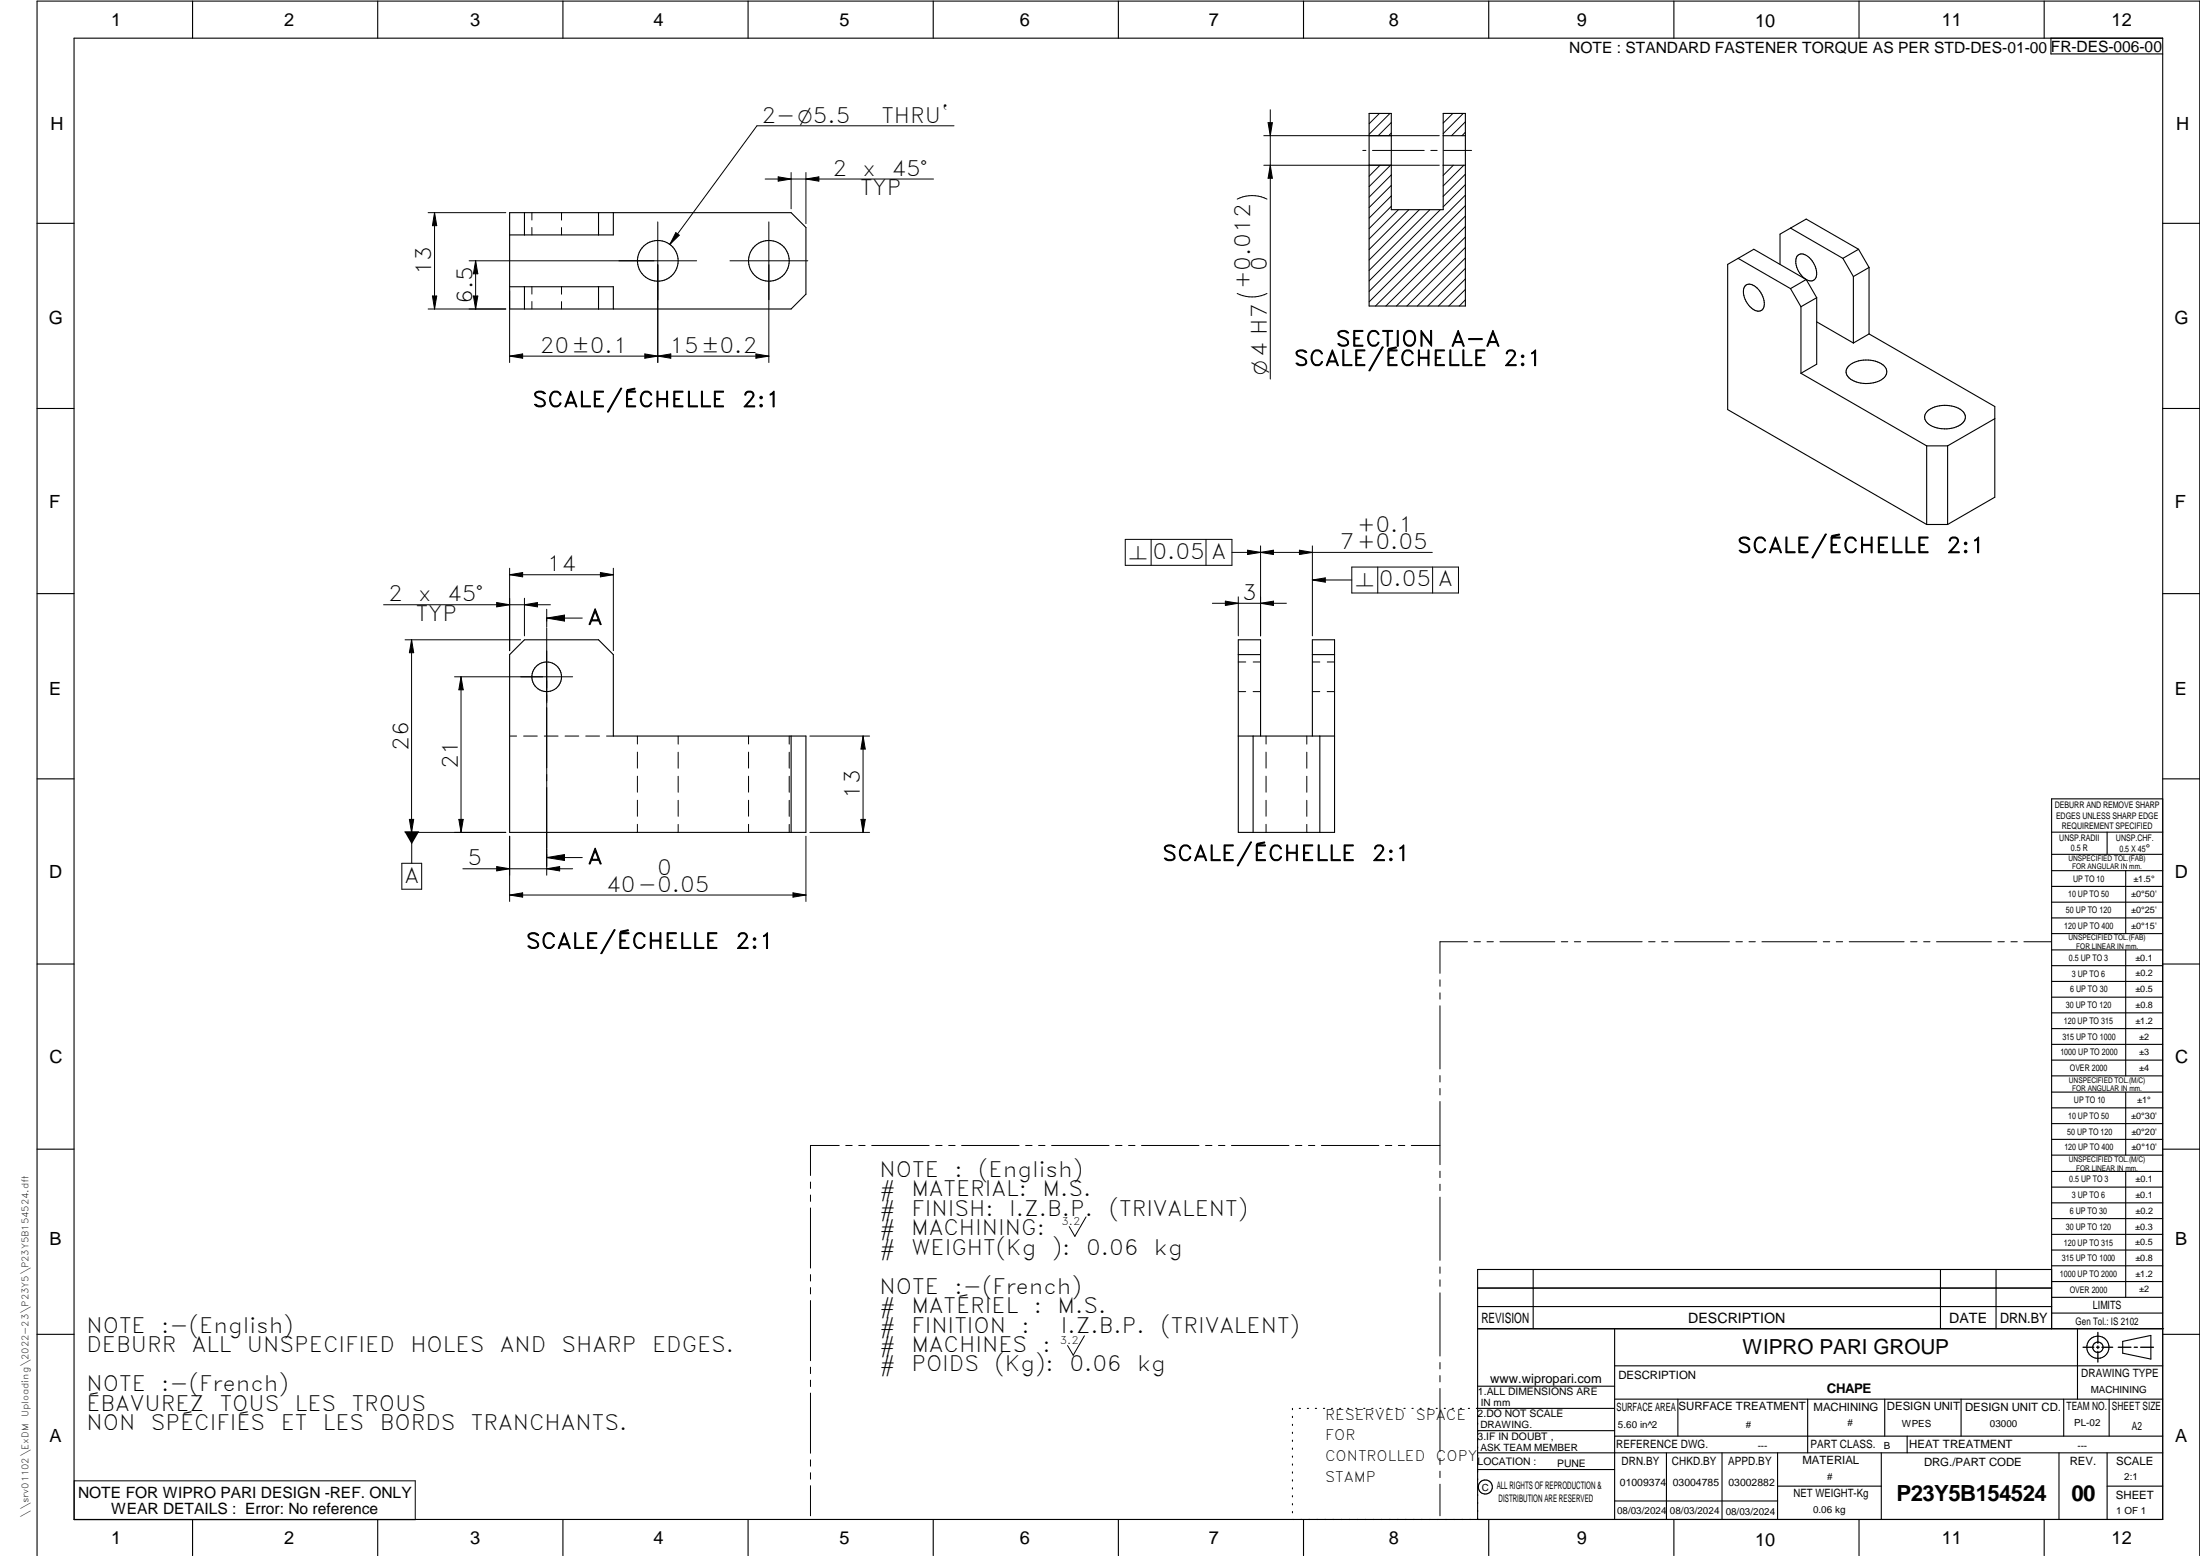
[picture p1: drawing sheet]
<svg xmlns="http://www.w3.org/2000/svg" width="594mm" height="420mm" viewBox="0 0 594 420" stroke-linecap="round" stroke-linejoin="round" font-family="sans-serif">
<g fill="none" stroke="#000" stroke-width=".3">
<path d="M20 10.3h564v400h-564zM52 .3v10M102 .3v10M152 .3v10M202 .3v10M252 .3v10M302 .3v10M352 .3v10M402 .3v10M452 .3v10M502 .3v10M552 .3v10"/>
<path d="M553.8 10.3v4.3h30.2M369.7 36.6h6M369.7 30.6h6v26h14v-26h6v52h-26zM389.7 36.6h6M137.6 57.4h76l4 4v18l-4 4h-76zM141.6 57.4v6M161.6 57.4v6M165.6 57.4v6h-28M369.7 44.6h6M389.7 44.6h6M10 60.3h10M137.6 77.4h28v6"/>
<path d="M141.6 77.4v6M161.6 77.4v6M469.4 69.8l-2.9 1.6v39.2l53.8 31M469.4 69.8l14.1 8.1M469.4 69.8l4.2-2.5 14.1 8.2M471.2 77.3a1.98 1.98 0 0 1 2.9 .1 5.8 5.8 0 0 1 2.2 5.6 1.91 1.91 0 0 1-3.4 .2 5.5 5.5 0 0 1-1.9-5.6zM483.5 61.6l14.1 8.2M483.5 77.9l2.8 4.9M485.3 69.1a1.98 1.98 0 0 1 2.9 .2 5.4 5.4 0 0 1 2 5.9 1.99 1.99 0 0 1-3.1-.2 5.2 5.2 0 0 1-1.8-5.9zM487.7 75.5l2.9 4.9M487.7 75.5l-4.2 2.4M497.6 69.8l2.9 4.9"/>
<path d="M500.5 74.7v17.9M501.9 67.3l-4.3 2.5M501.9 67.3l-14.2-8.1-7 4v8.2M501.9 67.3l2.8 4.9M504.7 72.2v18M504.7 72.2l-4.2 2.5M584 60.3h10M486.3 82.8v18M490.6 86.9l9.9 5.7M490.6 80.4v17.9l-4.3 2.5M490.6 80.4l-4.3 2.4M499.3 98.7a7.7 7.7 0 0 1 9.8 .5 2.44 2.44 0 0 1-1.5 3.6 7.9 7.9 0 0 1-8.6-1.1 2.02 2.02 0 0 1 .3-3z"/>
<path d="M504.7 90.2l34 19.6v24.5l-12.8 7.3M504.7 90.2l-4.2 2.4M10 110.3h10M486.3 100.8l34 19.6M520.5 111a7.9 7.9 0 0 1 9.6 .1 2.23 2.23 0 0 1-.8 3.7 7.9 7.9 0 0 1-9.1-.8 2.05 2.05 0 0 1 .3-3zM538.7 113.1l-12.8 7.3M584 110.3h10M520.3 120.4v21.2M520.3 120.4h5.6M525.9 120.4v21.2M520.3 141.6h5.6M10 160.3h10"/>
<path d="M141.6 172.8h20l4 4v22h52v26h-80v-48zM334.4 176.8h6M354.4 176.8h6M584 160.3h10M213.6 198.8v26M334.4 198.8h26M338.4 198.8v26M340.4 198.8v-26h-6v52h22M354.4 198.8v-26h6v52h-4M356.4 198.8v26M10 210.3h10M584 215.7h-30v143.1"/>
<path d="M584 210.3h10M554 230.7h30M554 224.7h30M554 235.1h30M554 239.4h30M569 224.7v6M574 235.1v17M554 243.6h30M554 247.9h30M554 252.1h30M554 256.5h30M574 256.5v34"/>
<path d="M10 260.3h10M554 260.8h30M554 265h30M554 269.3h30M554 273.5h30M554 277.7h30M584 260.3h10M554 282h30M554 286.3h30M554 290.5h30M554 294.9h30M554 299.1h30"/>
<path d="M574 294.9v17M10 310.3h10M554 303.4h30M554 307.7h30M554 311.9h30M554 316.3h30M574 316.3v34M584 310.3h10M554 320.5h30M554 324.8h30M554 329.1h30M554 333.3h30"/>
<path d="M554 337.5h30M399 358.8h185.3M399 352.8h155M399 347.8h155M414 342.8v16M436 358.8v51.5M524 342.8v16M539 342.8v16M554 342.8h-155v67.5M554 341.8h30M554 346.1h30M554 350.3h30"/>
<path d="M554 354.6h30M561 358.8v19M10 360.3h10M399 374.3h37M436 368.8h148M436 377.8h148M453.1 377.8v10M488.1 377.8v14.5M508.9 377.8v10M529.6 377.8v10M557.3 377.8v10M569.5 377.8v10"/>
<path d="M573.2 362.2l7.6-1.6v6.4l-7.6-1.6zM584 360.3h10M349 380.3v.3M349 382.4v.4M349 384.6v.3M349 386.7v.4M349 388.9v.3M349 391v.4M349 393.2v.3M349 395.3v.3M349 397.4v.4M349 399.6v.3"/>
<path d="M350.9 380.3h.3M353 380.3h.3M355.2 380.3h.3M357.4 380.3h.3M359.6 380.3h.3M361.7 380.3h.3M363.9 380.3h.3M366.1 380.3h.3M368.3 380.3h.3M370.4 380.3h.3M372.6 380.3h.3M374.8 380.3h.3"/>
<path d="M376.9 380.3h.4M379.1 380.3h.3M381.3 380.3h.3M383.4 380.3h.4M385.6 380.3h.4M387.8 380.3h.3M390 380.3h.3M392.1 380.3h.4M394.3 380.3h.4M396.5 380.3h.3M399 396.8h37M399 392.3h185"/>
<path d="M399 386.3h37M436 387.8h148M436 380.3h-37.3M450 392.3v18M465 392.3v18M480 392.3v18M508 392.3v18M515 387.8v4.5M556 392.3v18M569 392.3v18M52 410.3v9.8M102 410.3v9.8"/>
<path d="M152 410.3v9.8M202 410.3v9.8M252 410.3v9.8M302 410.3v9.8M349 401.7v.4M349 403.9v.3M349 406v.4M349 408.2v.3M352 410.3v9.8M402 410.3v9.8M436 405.3h44M452 410.3v9.8"/>
<path d="M480 401.3h28M502 410.3v9.8M552 410.3v9.8M569 401.3h15M10 420.1v-419.8h584v419.8"/>
<circle cx="177.6" cy="70.4" r="5.5"/>
<circle cx="207.6" cy="70.4" r="5.5"/>
<circle cx="147.6" cy="182.8" r="4"/>
<circle cx="566.5" cy="363.8" r="1.4"/>
<circle cx="566.5" cy="363.8" r="3"/>
<circle cx="401.1" cy="401.5" r="1.91"/>
</g>
<g fill="none" stroke="#000" stroke-width=".27">
<path d="M257.6 34h-53.2l-23.5 32M341.3 36.6h47.4M342.4 33.1h1.2l-.6 3.5zM343 29.6v72.8M372.5 30.6l-2.8 2.8M375.3 30.6l-5.6 5.7M375.7 33.1l-3.5 3.5M375.7 35.9l-.7 .7M392.3 30.6l-2.6 2.6M395.1 30.6l-5.4 5.5M395.7 32.9l-3.7 3.7M395.7 35.7l-.9 .9"/>
<path d="M115.6 57.4h21M117.3 57.4v26M117.3 57.4l.6 3.5h-1.1zM143.6 57.4v2M151.6 57.4v2M177.6 59.9v38M206.6 48.3h45.5M207.6 59.9v38M210.1 47.8l3.5 .5-3.5 .6zM213.6 46.6v9.8M217.6 46.6v13.8M217.6 48.3l3.5-.5v1.1z"/>
<path d="M341.3 44.6h47.4M342.1 53.8a9 9 0 0 0-8 0M343 44.6l.6 3.5h-1.2zM368 40.6h.8M369.8 44.6l-.1 .1M370.6 40.6h14M372.7 44.6l-3 3M375.5 44.6l-5.8 5.8M375.7 47.2l-6 6M375.7 50.1l-6 5.9M375.7 52.9l-6 6M375.7 55.7l-6 6"/>
<path d="M377.6 56.6l-7.9 7.9M380.4 56.6l-10.7 10.8M383.3 56.6l-13.6 13.6M386.1 56.6l-16.4 16.4M386.4 40.6h1.7M388.9 56.6l-19.2 19.3M389.9 40.6h7.5M392.4 44.6l-2.7 2.8M395.3 44.6l-5.6 5.6M395.7 47l-6 6M395.7 49.8l-6 6.1M395.7 58.3l-24.3 24.3"/>
<path d="M395.7 52.7l-26 26M395.7 55.5l-26 26M116.8 79.9h1.1l-.6 3.5zM126.7 70.4h61.4M127.8 79.9h1.2l-.6 3.5zM128.4 70.4v13M128.4 70.4l.6 3.5h-1.2zM137.6 78.5v19.4M143.6 61.4v2M143.6 77.4v2M151.6 61.4v2M151.6 77.4v2"/>
<path d="M182.5 62.8l.9 .7-2.5 2.5zM197.1 70.4h21M342.1 79.2a9.1 9.1 0 0 1-8 0M395.7 78.1l-4.5 4.5M395.7 75.3l-7.3 7.3M395.7 64l-18.6 18.6M395.7 69.7l-13 12.9M395.7 66.8l-15.8 15.8M395.7 72.5l-10.1 10.1M395.7 61.2l-21.5 21.4M115.6 83.4h21M137.6 96.2l3.5-.6v1.1z"/>
<path d="M137.6 96.2h70M143.6 81.4v2M151.6 81.4v2M174.1 95.6l3.5 .6-3.5 .5zM177.6 96.2l3.5-.6v1.1zM204.1 95.6l3.5 .6-3.5 .5zM395.7 81l-1.6 1.6M137.6 153.4v22.3M137.6 155.2l3.5-.6v1.2zM137.6 155.2h28M162.1 154.6l3.5 .6-3.5 .6zM165.6 153.4v22.3"/>
<path d="M303.9 145.6h28.8v7.1h-28.8zM310.8 145.6v7.1M325.7 145.6v7.1M332.7 149.2h54.1M336.9 148.6l3.5 .6-3.5 .5zM340.4 147.4v24.3M340.4 149.2l3.5-.6v1.1zM350.9 148.6l3.5 .6-3.5 .5zM354.4 147.4v24.3M354.4 156.6h10.6M354.4 156.6l3.5-.6v1.2zM365 153.1h28.8v7h-28.8z"/>
<path d="M372 153.1v7M386.9 153.1v7M103.6 163.3h45M109.4 172.8h31.2M111.1 172.8v52M111.1 172.8l.6 3.5h-1.2zM134.1 162.7l3.5 .6-3.5 .6zM141.6 163.3l3.5-.6v1.2zM141.6 161.5v10.2M147.6 164.5v4.8M147.6 169.5v66.8M147.6 166.9h9.6"/>
<path d="M147.6 166.9l4.8-.8v1.6zM327.4 162.9h20M330.9 162.3l3.5 .6-3.5 .6zM334.4 161.2v10.5M334.4 178.8h2M338.4 178.8h2M340.4 162.9l3.5-.6v1.2zM354.4 178.8h2M358.4 178.8h2M122.7 182.8h31.9M124.5 182.8v42M124.5 182.8l.6 3.5h-1.2z"/>
<path d="M137.6 198.8h1.9M141.4 198.8h3.7M147 198.8h3.7M152.6 198.8h3.7M158.2 198.8h3.7M163.8 198.8h1.8M172.1 198.8v2.1M183.1 198.8v2.1M202.1 198.8v2.1M213.1 198.8v2.1M218.7 198.8h16.1M233.1 198.8l.6 3.5h-1.2z"/>
<path d="M233.1 198.8v26M334.4 186.8h2M338.4 186.8h2M341.9 198.8v2.1M352.9 198.8v2.1M354.4 186.8h2M358.4 186.8h2M172.1 203.1v4.3M172.1 209.6v4.3M172.1 216.1v4.3M183.1 203.1v4.3M183.1 209.6v4.3"/>
<path d="M183.1 216.1v4.3M202.1 203.1v4.3M202.1 209.6v4.3M202.1 216.1v4.3M213.1 203.1v4.3M213.1 209.6v4.3M213.1 216.1v4.3M341.9 203.1v4.3M341.9 209.6v4.3M341.9 216.1v4.3M352.9 203.1v4.3M352.9 209.6v4.3"/>
<path d="M352.9 216.1v4.3M108.5 233.1h5.4v7h-5.4zM109.4 224.8h27.2M110.5 221.3h1.2l-.6 3.5zM111.2 224.5v8.6M123.9 221.3h1.2l-.6 3.5zM125 234.6h29.6M134.1 234l3.5 .6-3.5 .6zM137.6 225.8v17.6M147.6 234.6l3.5-.6v1.2zM147.6 231.6l4.8-.8v1.5zM147.6 231.6h9.6"/>
<path d="M172.1 222.6v2.2M183.1 222.6v2.2M202.1 222.6v2.2M213.1 222.6v2.2M217.6 225.8v17.6M218.7 224.8h16.1M232.5 221.3h1.2l-.6 3.5zM341.9 222.6v2.2M352.9 222.6v2.2M137.6 241.7l3.5-.6v1.2zM137.6 241.7h80M214.1 241.1l3.5 .6-3.5 .6z"/>
<path d="M396.3 254.3h-7.5v8.5M398 254.3h1.8M401.5 254.3h1.8M405 254.3h14.9M421.6 254.3h1.7M425.1 254.3h1.7M428.6 254.3h14.8M445.2 254.3h1.7M448.7 254.3h1.7M452.2 254.3h14.8M468.8 254.3h1.7M472.3 254.3h1.7"/>
<path d="M475.8 254.3h14.8M492.4 254.3h1.7M495.9 254.3h1.7M499.4 254.3h14.8M515.9 254.3h1.8M519.4 254.3h1.8M522.9 254.3h14.9M539.5 254.3h1.7M543 254.3h1.7M546.5 254.3h7.4M388.8 264.6v1.7M388.8 268.1v1.7"/>
<path d="M388.8 271.6v17M388.8 290.4v1.8M388.8 293.9v1.8M388.8 297.4v17.1M218.9 319.2v1.7M226.6 309.3h-7.7v8.1M228.4 309.3h1.7M231.9 309.3h1.7M235.4 309.3h15.5M252.7 309.3h1.7M256.2 309.3h1.7M259.7 309.3h15.5"/>
<path d="M277 309.3h1.7M280.5 309.3h1.7M284 309.3h15.5M301.2 309.3h1.8M304.8 309.3h1.7M308.2 309.3h15.6M325.5 309.3h1.8M329 309.3h1.8M332.5 309.3h15.6M349.8 309.3h1.8M353.3 309.3h1.7M356.8 309.3h15.5"/>
<path d="M374.1 309.3h1.7M377.6 309.3h1.7M381.1 309.3h7.7M388.8 316.3v1.7M388.8 319.8v1.7M218.9 322.7v1.7M218.9 326.2v16.2M293.3 328.6l-3 5.2-1.6-2.6M388.8 323.3v17M218.9 344.2v1.7M218.9 347.7v1.7M218.9 351.2v16.2"/>
<path d="M388.8 342.1v1.7M388.8 345.6v1.7M388.8 349.1v17.1M218.9 369.2v1.7M218.9 372.7v1.7M218.9 376.2v16.2M292.8 360.7l-3 5.3-1.5-2.7M388.8 367.9v1.8M388.8 371.4v1.7M388.8 374.9v17.1M20 399.9h92.1v10.5h-92.1zM218.9 394.2v1.7"/>
<path d="M218.9 397.7v1.7M388.8 393.8v1.7M388.8 397.3v1.7M218.9 401.2v8.1M388.8 400.8v8.5"/>
</g>
<path d="M566.5 359.8v2.9M562.5 363.8h2.9M566.1 363.8h.8M566.5 363.5v.7M566.5 364.9v2.9M567.6 363.8h2.9M572 363.8h3.4M576.3 363.8h.9M578.1 363.8h3.4" fill="none" stroke="#000" stroke-width=".36"/>
<g fill="#000">
<path d="M342.4 33.1h1.2l-.6 3.5zM210.1 47.8l3.5 .5-3.5 .6zM217.6 48.3l3.5-.5v1.1zM343 44.6l.6 3.5h-1.2zM117.3 57.4l.6 3.5h-1.1zM116.8 79.9h1.1l-.6 3.5zM128.4 70.4l.6 3.5h-1.2zM127.8 79.9h1.2l-.6 3.5zM182.5 62.8l.9 .7-2.5 2.5zM137.6 96.2l3.5-.6v1.1zM174.1 95.6l3.5 .6-3.5 .5zM177.6 96.2l3.5-.6v1.1z"/>
<path d="M204.1 95.6l3.5 .6-3.5 .5zM137.6 155.2l3.5-.6v1.2zM162.1 154.6l3.5 .6-3.5 .6zM336.9 148.6l3.5 .6-3.5 .5zM340.4 149.2l3.5-.6v1.1zM350.9 148.6l3.5 .6-3.5 .5zM354.4 156.6l3.5-.6v1.2zM111.1 172.8l.6 3.5h-1.2zM134.1 162.7l3.5 .6-3.5 .6zM141.6 163.3l3.5-.6v1.2zM147.6 166.9l4.8-.8v1.6zM330.9 162.3l3.5 .6-3.5 .6z"/>
<path d="M340.4 162.9l3.5-.6v1.2zM124.5 182.8l.6 3.5h-1.2zM233.1 198.8l.6 3.5h-1.2zM110.5 221.3h1.2l-.6 3.5zM109.2 224.5h4l-2 3.5zM123.9 221.3h1.2l-.6 3.5zM134.1 234l3.5 .6-3.5 .6zM147.6 234.6l3.5-.6v1.2zM147.6 231.6l4.8-.8v1.5zM232.5 221.3h1.2l-.6 3.5zM137.6 241.7l3.5-.6v1.2zM214.1 241.1l3.5 .6-3.5 .6z"/>
</g>
<g font-size="6">
<text x="512.1" y="405.2">P23Y5B154524</text>
<text x="559.4" y="405.2">00</text>
</g>
<g font-size="5.7">
<text x="205.6" y="33.1">2-O5.5</text>
<text x="238" y="33.1">THRU`</text>
<text x="224.8" y="47.5">2</text>
<text x="232.9" y="47.5">x</text>
<text x="240.7" y="47.5">45°</text>
<text x="232.2" y="52.7">TYP</text>
<text x="116.5" y="74.4" transform="rotate(-90 116.5 74.4)">13</text>
<text x="342.1" y="73" transform="rotate(-90 342.1 73)">0</text>
<text x="127.6" y="82" transform="rotate(-90 127.6 82)">6.5</text>
<text x="337.6" y="78" transform="rotate(-90 337.6 78)">+0.012</text>
<text x="145.8" y="95.3">20±0.1</text>
<text x="180.8" y="95.3">15±0.2</text>
<text x="360.7" y="93.5">SECTION</text>
<text x="391.7" y="93.5">A-A</text>
<text x="349.4" y="98.7">SCALE/ÉCHELLE</text>
<text x="406" y="98.7">2:1</text>
<text x="143.8" y="109.9">SCALE/ÉCHELLE</text>
<text x="200.4" y="109.9">2:1</text>
<text x="366.5" y="143.7">+0.1</text>
<text x="361.8" y="148.3">7+0.05</text>
<text x="469.1" y="149.3">SCALE/ÉCHELLE</text>
<text x="525.6" y="149.3">2:1</text>
<text x="147.7" y="154.3">14</text>
<text x="311.2" y="150.9">0.05 A</text>
<text x="372.4" y="158.4">0.05 A</text>
<text x="104.8" y="162.4">2</text>
<text x="112.3" y="167.7">TYP</text>
<text x="112.9" y="162.4">x</text>
<text x="120.7" y="162.4">45°</text>
<text x="335.4" y="162">3</text>
<text x="158.7" y="168.7">A</text>
<text x="110.3" y="202.7" transform="rotate(-90 110.3 202.7)">26</text>
<text x="123.6" y="207.7" transform="rotate(-90 123.6 207.7)">21</text>
<text x="232.2" y="215.7" transform="rotate(-90 232.2 215.7)">13</text>
<text x="126.2" y="233.7">5</text>
<text x="158.7" y="233.3">A</text>
<text x="313.9" y="232.4">SCALE/ÉCHELLE</text>
<text x="370.4" y="232.4">2:1</text>
<text x="109.2" y="238.4">A</text>
<text x="177.5" y="236.2">0</text>
<text x="163.7" y="240.8">40-0.05</text>
<text x="142" y="256.1">SCALE/ÉCHELLE</text>
<text x="198.6" y="256.1">2:1</text>
<text x="237.5" y="317.8">NOTE</text>
<text x="257.7" y="317.8">:</text>
<text x="264.2" y="317.8">(English)</text>
<text x="237.5" y="323.1">#</text>
<text x="246.1" y="323.1">MATERIAL:</text>
<text x="281.5" y="323.1">M.S.</text>
<text x="237.5" y="328.3">#</text>
<text x="246.1" y="328.3">FINISH:</text>
<text x="272.5" y="328.3">I.Z.B.P.</text>
<text x="299.4" y="328.3">(TRIVALENT)</text>
<text x="237.5" y="333.6">#</text>
<text x="246.1" y="333.6">MACHINING:</text>
<text x="237.5" y="338.8">#</text>
<text x="246.1" y="338.8">WEIGHT(Kg</text>
<text x="284" y="338.8">):</text>
<text x="293.3" y="338.8">0.06</text>
<text x="311.6" y="338.8">kg</text>
<text x="237.5" y="349.3">NOTE</text>
<text x="257.7" y="349.3">:-(French)</text>
<text x="23.3" y="359.9">NOTE</text>
<text x="43.5" y="359.9">:-(English)</text>
<text x="237.5" y="354.6">#</text>
<text x="237.5" y="359.8">#</text>
<text x="246.1" y="354.6">MATÉRIEL</text>
<text x="246.1" y="359.8">FINITION</text>
<text x="275.9" y="359.8">:</text>
<text x="279.2" y="354.6">:</text>
<text x="285.6" y="354.6">M.S.</text>
<text x="286.5" y="359.8">I.Z.B.P.</text>
<text x="313.4" y="359.8">(TRIVALENT)</text>
<text x="23.3" y="365.2">DEBURR</text>
<text x="51.8" y="365.2">ALL</text>
<text x="66.7" y="365.2">UNSPECIFIED</text>
<text x="110.8" y="365.2">HOLES</text>
<text x="135" y="365.2">AND</text>
<text x="151.7" y="365.2">SHARP</text>
<text x="176.1" y="365.2">EDGES.</text>
<text x="237.5" y="365.1">#</text>
<text x="246.1" y="365.1">MACHINES</text>
<text x="281.6" y="365.1">:</text>
<text x="237.5" y="370.3">#</text>
<text x="246.1" y="370.3">POIDS</text>
<text x="268.6" y="370.3">(Kg):</text>
<text x="288.8" y="370.3">0.06</text>
<text x="307.1" y="370.3">kg</text>
<text x="23.3" y="375.7">NOTE</text>
<text x="43.6" y="375.7">:-(French)</text>
<text x="23.3" y="380.9">ÉBAVUREZ</text>
<text x="59.3" y="380.9">TOUS</text>
<text x="79.6" y="380.9">LES</text>
<text x="95" y="380.9">TROUS</text>
<text x="23.3" y="386.2">NON</text>
<text x="40.7" y="386.2">SPÉCIFIÉS</text>
<text x="75.8" y="386.2">ET</text>
<text x="87.2" y="386.2">LES</text>
<text x="102.5" y="386.2">BORDS</text>
<text x="127.2" y="386.2">TRANCHANTS.</text>
</g>
<text font-size="5.6" x="470.5" y="365.5">WIPRO PARI GROUP</text>
<g font-size="5.4">
<text x="342.1" y="101.1" transform="rotate(-90 342.1 101.1)">O4 H7</text>
<text x="304.9" y="150.9">n</text>
<text x="366.1" y="158.4">n</text>
</g>
<g font-size="4.9">
<text x="30" y="7">1</text>
<text x="76.7" y="7">2</text>
<text x="127" y="7">3</text>
<text x="176.5" y="7">4</text>
<text x="226.7" y="7">5</text>
<text x="275.4" y="7">6</text>
<text x="326.4" y="7">7</text>
<text x="375" y="7">8</text>
<text x="425.8" y="7">9</text>
<text x="473.9" y="7.4">10</text>
<text x="524.3" y="7">11</text>
<text x="570.2" y="7">12</text>
<text x="13.6" y="35.2">H</text>
<text x="587.6" y="35.2">H</text>
<text x="13.2" y="87.5">G</text>
<text x="587.2" y="87.5">G</text>
<text x="13.3" y="137.1">F</text>
<text x="587.3" y="137.1">F</text>
<text x="13.3" y="187.6">E</text>
<text x="587.3" y="187.6">E</text>
<text x="13.3" y="237">D</text>
<text x="587.3" y="237">D</text>
<text x="13.4" y="287.1">C</text>
<text x="587.4" y="287.1">C</text>
<text x="13.4" y="336.3">B</text>
<text x="587.4" y="336.3">B</text>
<text x="13.4" y="389.3">A</text>
<text x="587.4" y="389.3">A</text>
<text x="30" y="417">1</text>
<text x="76.7" y="417">2</text>
<text x="127" y="417">3</text>
<text x="176.5" y="417">4</text>
<text x="226.7" y="417">5</text>
<text x="275.4" y="417">6</text>
<text x="326.4" y="417">7</text>
<text x="375" y="417">8</text>
<text x="425.8" y="417">9</text>
<text x="473.9" y="417.4">10</text>
<text x="524.3" y="417">11</text>
<text x="570.2" y="417">12</text>
</g>
<g font-size="4.2">
<text x="423.7" y="14.3">NOTE : STANDARD FASTENER TORQUE AS PER STD-DES-01-00</text>
<text x="553.8" y="14">FR-DES-006-00</text>
<text x="21.1" y="404.4">NOTE FOR WIPRO PARI DESIGN -REF. ONLY</text>
<text x="30.1" y="408.9">WEAR DETAILS : Error: No reference</text>
</g>
<g font-size="3.9">
<text x="357.8" y="383.4">RESERVED</text>
<text x="382.3" y="383.4">SPACE</text>
<text x="357.8" y="388.9">FOR</text>
<text x="357.8" y="394.5">CONTROLLED</text>
<text x="387.8" y="394.5">COPY</text>
<text x="357.8" y="400.1">STAMP</text>
</g>
<g font-size="3.8">
<text x="400.1" y="357.1">REVISION</text>
<text x="455.9" y="357.1">DESCRIPTION</text>
<text x="526.4" y="357.1">DATE</text>
<text x="540.1" y="357.1">DRN.BY</text>
</g>
<text font-size="3.6" x="493.3" y="376.2">CHAPE</text>
<text font-size="3.5" x="402.4" y="373.3">www.wipropari.com</text>
<g font-size="3.1">
<text x="565.2" y="353.5">LIMITS</text>
<text x="562" y="371.7">DRAWING TYPE</text>
<text x="437" y="372.3">DESCRIPTION</text>
<text x="436.5" y="380.9">SURFACE AREA</text>
<text x="453.3" y="380.9">SURFACE TREATMENT</text>
<text x="489.7" y="380.9">MACHINING</text>
<text x="509.5" y="380.9">DESIGN UNIT</text>
<text x="530.6" y="380.9">DESIGN UNIT CD.</text>
<text x="558" y="380.7">TEAM NO.</text>
<text x="570.3" y="380.7">SHEET SIZE</text>
<text x="575.6" y="386.1">A2</text>
<text x="436.4" y="391.1">REFERENCE DWG.</text>
<text x="437.9" y="395.5">DRN.BY</text>
<text x="451.5" y="395.5">CHKD.BY</text>
<text x="466.6" y="395.5">APPD.BY</text>
<text x="486.7" y="395.4">MATERIAL</text>
<text x="488.9" y="391">PART CLASS.</text>
<text x="515.6" y="391">HEAT TREATMENT</text>
<text x="519.6" y="395.9">DRG./PART CODE</text>
<text x="558.9" y="395.6">REV.</text>
<text x="571.4" y="395.6">SCALE</text>
<text x="484.3" y="404.3">NET WEIGHT-Kg</text>
<text x="571.4" y="404.7">SHEET</text>
</g>
<text font-size="3" x="579.5" y="230.1">°</text>
<g font-size="2.8">
<text x="286.7" y="330.8">3.2</text>
<text x="560.5" y="357.7">Gen Tol.: IS 2102</text>
<text x="286.2" y="362.9">3.2</text>
<text x="399.1" y="376.7">1.ALL DIMENSIONS ARE</text>
<text x="399" y="382.7">2.DO NOT SCALE</text>
<text x="399" y="388.7">3.IF IN DOUBT ,</text>
<text x="399" y="395.5">LOCATION :</text>
<text x="420.5" y="396">PUNE</text>
<text x="437.4" y="401.3">01009374</text>
<text x="451.7" y="401.2">03004785</text>
<text x="466.7" y="401.3">03002882</text>
<text x="404.2" y="402">ALL RIGHTS OF REPRODUCTION &amp;</text>
<text x="404.7" y="405.4">DISTRIBUTION ARE RESERVED</text>
</g>
<g font-size="2.7">
<text x="564.6" y="376.2">MACHINING</text>
<text x="399.9" y="379.7">IN mm</text>
<text x="399.8" y="385.7">DRAWING.</text>
<text x="436.9" y="385.5">5.60 in^2</text>
<text x="471.4" y="385.6">#</text>
<text x="498.9" y="385.1">#</text>
<text x="513.6" y="385.3">WPES</text>
<text x="537.3" y="385.2">03000</text>
<text x="560.1" y="385.2">PL-02</text>
<text x="399.8" y="391.8">ASK TEAM MEMBER</text>
<text x="474.7" y="391.2">---</text>
<text x="508.7" y="391.2">B</text>
<text x="561" y="391.2">---</text>
<text x="493.4" y="399.6">#</text>
<text x="573.6" y="399.8">2:1</text>
<text x="400.1" y="402.5">C</text>
<text x="436.7" y="408.7">08/03/2024</text>
<text x="450.9" y="408.8">08/03/2024</text>
<text x="466" y="409">08/03/2024</text>
<text x="489.6" y="408.5">0.06 kg</text>
<text x="571.5" y="408.7">1 OF 1</text>
</g>
<g font-size="2.5">
<text x="559.2" y="229.9">0.5 R</text>
<text x="572.3" y="230.1">0.5 X 45</text>
<text x="559.4" y="323.5">3 UP TO 6</text>
<text x="558.9" y="327.8">6 UP TO 30</text>
<text x="557.8" y="332">30 UP TO 120</text>
</g>
<g font-size="2.4">
<text x="554.9" y="218.3">DEBURR AND REMOVE SHARP</text>
<text x="555.2" y="221.1">EDGES UNLESS SHARP EDGE</text>
<text x="556.1" y="227.2">UNSP.RADII</text>
<text x="556.8" y="223.8">REQUIREMENT SPECIFIED</text>
<text x="571.4" y="227">UNSP.CHF.</text>
<text x="559.8" y="238">UP TO 10</text>
<text x="576.1" y="238.1">±1.5°</text>
<text x="558.5" y="242.3">10 UP TO 50</text>
<text x="575.5" y="242.3">±0°50'</text>
<text x="557.4" y="250.8">120 UP TO 400</text>
<text x="557.9" y="246.5">50 UP TO 120</text>
<text x="575.5" y="250.8">±0°15'</text>
<text x="575.5" y="246.6">±0°25'</text>
<text x="558.7" y="259.4">0.5 UP TO 3</text>
<text x="559.5" y="263.7">3 UP TO 6</text>
<text x="576.6" y="259.4">±0.1</text>
<text x="576.6" y="263.7">±0.2</text>
<text x="559" y="268">6 UP TO 30</text>
<text x="576.6" y="268">±0.5</text>
<text x="557.9" y="272.2">30 UP TO 120</text>
<text x="576.6" y="272.2">±0.8</text>
<text x="556.9" y="280.7">315 UP TO 1000</text>
<text x="557.3" y="276.5">120 UP TO 315</text>
<text x="576.6" y="276.5">±1.2</text>
<text x="577.7" y="280.7">±2</text>
<text x="556.4" y="284.9">1000 UP TO 2000</text>
<text x="577.6" y="285">±3</text>
<text x="558.9" y="289.2">OVER 2000</text>
<text x="577.7" y="289.3">±4</text>
<text x="560" y="297.9">UP TO 10</text>
<text x="577.1" y="297.9">±1°</text>
<text x="558.5" y="302.1">10 UP TO 50</text>
<text x="575.5" y="302.2">±0°30'</text>
<text x="557.5" y="310.6">120 UP TO 400</text>
<text x="558.2" y="306.4">50 UP TO 120</text>
<text x="575.5" y="310.6">±0°10'</text>
<text x="575.5" y="306.4">±0°20'</text>
<text x="558.8" y="319.2">0.5 UP TO 3</text>
<text x="576.6" y="323.5">±0.1</text>
<text x="576.6" y="319.3">±0.1</text>
<text x="576.7" y="327.8">±0.2</text>
<text x="576.6" y="332">±0.3</text>
<text x="556.8" y="340.6">315 UP TO 1000</text>
<text x="557.3" y="336.3">120 UP TO 315</text>
<text x="576.6" y="336.3">±0.5</text>
<text x="576.6" y="340.6">±0.8</text>
<text x="556.2" y="344.8">1000 UP TO 2000</text>
<text x="576.6" y="344.8">±1.2</text>
<text x="558.9" y="349">OVER 2000</text>
<text x="577.7" y="349">±2</text>
<text x="7.7" y="382.7" transform="rotate(-90 7.7 382.7)">Uploading\2022-23\P23Y5\P23Y5B154524.dft</text>
<text x="7.7" y="409.9" transform="rotate(-90 7.7 409.9)">\\srv01102\ExDM</text>
</g>
<g font-size="2.1">
<text x="558.6" y="232.4">UNSPECIFIED TOL.(FAB)</text>
<text x="559.5" y="234.8">FOR ANGULAR IN mm.</text>
<text x="558.6" y="254">UNSPECIFIED TOL.(FAB)</text>
<text x="560.7" y="256.3">FOR LINEAR IN mm.</text>
<text x="558.7" y="292.4">UNSPECIFIED TOL.(M/C)</text>
<text x="559.6" y="294.7">FOR ANGULAR IN mm.</text>
<text x="558.7" y="313.8">UNSPECIFIED TOL.(M/C)</text>
<text x="560.6" y="316.2">FOR LINEAR IN mm.</text>
</g>
</svg>
